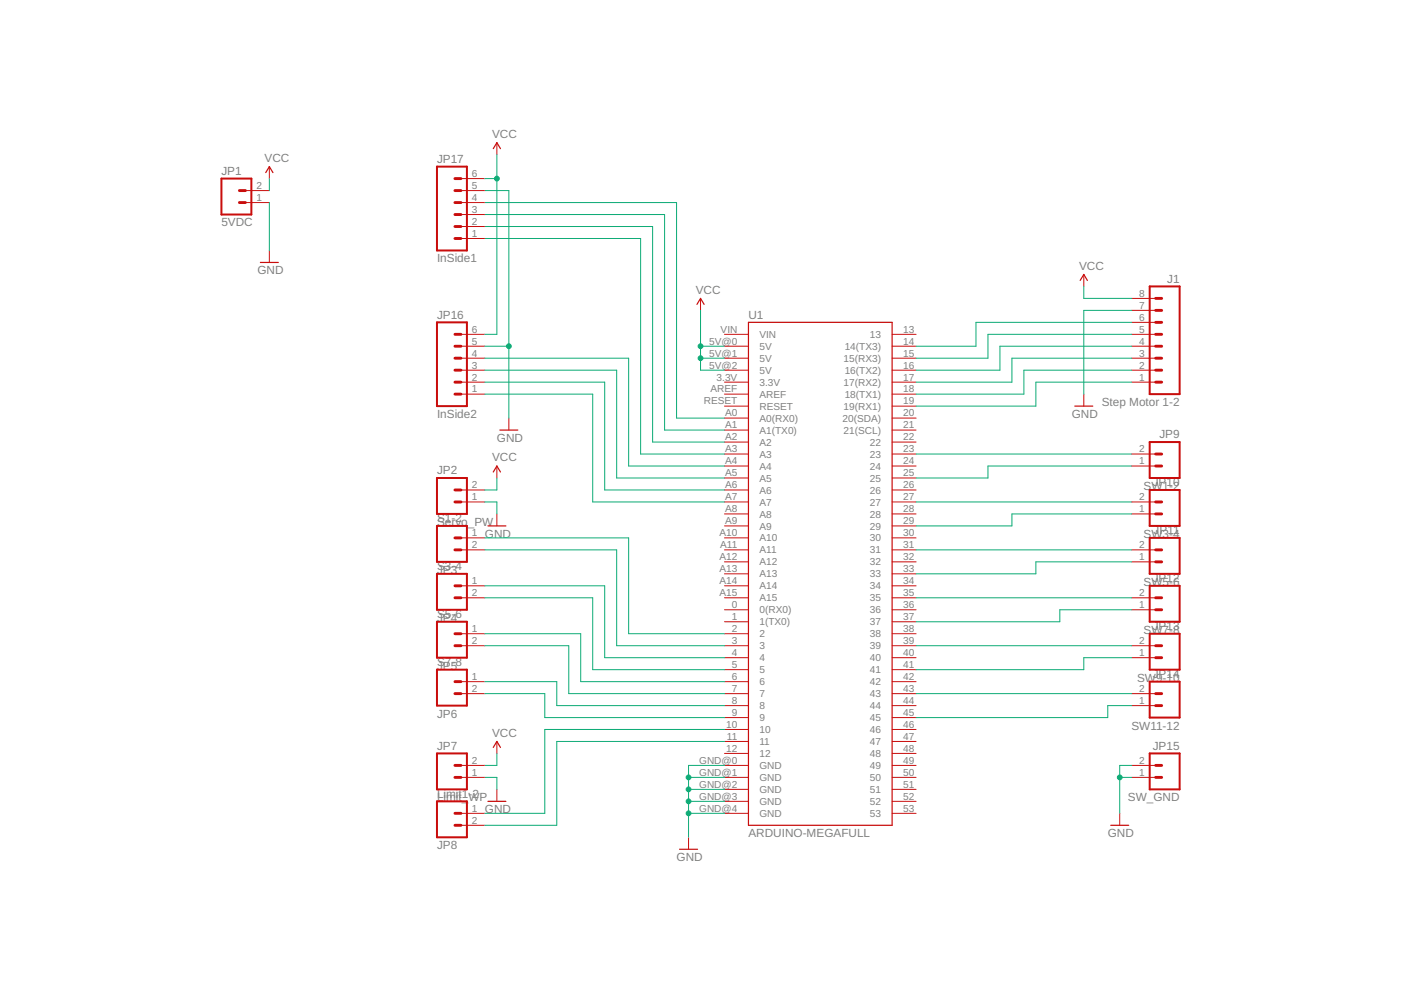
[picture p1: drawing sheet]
<svg xmlns="http://www.w3.org/2000/svg" width="297mm" height="210mm" viewBox="0 0 297 210" stroke-linecap="round" stroke-linejoin="round" font-family="sans-serif">
<g fill="none" stroke="#c90d0c" stroke-width=".25">
<path d="M56.3 36.6l.8-1.3 .8 1.3M104.6 31.5l.7-1.3 .8 1.3M55.2 55.6h3.8M229 59.5l.8-1.3 .7 1.3M147.8 64.5l.7-1.2 .8 1.2M158.7 68.3h30.4v106.7h-30.4zM106 91.2h3.8M227.9 86.1h3.8M103.4 111.5h3.9M104.6 100.1l.7-1.3 .8 1.3M104.6 158.5l.7-1.3 .8 1.3M103.4 169.9h3.9"/>
<path d="M235.5 175h3.8M144.1 180.1h3.8"/>
</g>
<g fill="none" stroke="#c90d0c" stroke-width=".21">
<path d="M57.1 35.3v2.6M97.7 37.9h5.1M105.3 30.2v2.6M52 42.9h5.1M52 40.4h5.1M57.1 53.1v2.5M97.7 42.9h5.1M97.7 40.4h5.1M97.7 50.6h5.1M97.7 48h5.1M97.7 45.5h5.1M229.8 58.2v2.5"/>
<path d="M97.7 73.4h5.1M97.7 75.9h5.1M97.7 78.5h5.1M97.7 70.9h5.1M148.5 63.3v2.5M153.6 73.4h5.1M153.6 75.9h5.1M153.6 78.5h5.1M153.6 70.9h5.1M189.1 73.4h5.1M189.1 75.9h5.1M189.1 78.5h5.1"/>
<path d="M189.1 70.9h5.1M239.9 73.4h5.1M239.9 75.9h5.1M239.9 78.5h5.1M239.9 70.9h5.1M239.9 68.3h5.1M239.9 65.8h5.1M239.9 63.3h5.1M97.7 81h5.1M97.7 83.6h5.1M105.3 98.8v2.5M107.9 88.6v2.6"/>
<path d="M153.6 86.1h5.1M153.6 88.6h5.1M153.6 91.2h5.1M153.6 93.7h5.1M153.6 96.3h5.1M153.6 98.8h5.1M153.6 81h5.1M153.6 83.6h5.1M189.1 86.1h5.1M189.1 88.6h5.1M189.1 91.2h5.1M189.1 93.7h5.1"/>
<path d="M189.1 96.3h5.1M189.1 98.8h5.1M189.1 81h5.1M189.1 83.6h5.1M229.8 83.6v2.5M239.9 96.3h5.1M239.9 98.8h5.1M239.9 81h5.1M97.7 103.9h5.1M97.7 106.4h5.1M97.7 114h5.1M97.7 116.6h5.1"/>
<path d="M105.3 109v2.5M153.6 101.3h5.1M153.6 103.9h5.1M153.6 106.4h5.1M153.6 109h5.1M153.6 111.5h5.1M153.6 114h5.1M153.6 116.6h5.1M153.6 119.1h5.1M189.1 101.3h5.1M189.1 103.9h5.1M189.1 106.4h5.1"/>
<path d="M189.1 109h5.1M189.1 111.5h5.1M189.1 114h5.1M189.1 116.6h5.1M189.1 119.1h5.1M239.9 106.4h5.1M239.9 109h5.1M239.9 116.6h5.1M239.9 119.1h5.1M97.7 124.2h5.1M97.7 126.7h5.1M97.7 134.4h5.1"/>
<path d="M97.7 136.9h5.1M153.6 121.7h5.1M153.6 124.2h5.1M153.6 126.7h5.1M153.6 131.8h5.1M153.6 134.4h5.1M153.6 136.9h5.1M153.6 139.4h5.1M153.6 129.3h5.1M189.1 121.7h5.1M189.1 124.2h5.1M189.1 126.7h5.1"/>
<path d="M189.1 131.8h5.1M189.1 134.4h5.1M189.1 136.9h5.1M189.1 139.4h5.1M189.1 129.3h5.1M239.9 126.7h5.1M239.9 136.9h5.1M239.9 139.4h5.1M239.9 129.3h5.1M97.7 144.5h5.1M97.7 147.1h5.1M105.3 157.2v2.5"/>
<path d="M153.6 142h5.1M153.6 144.5h5.1M153.6 147.1h5.1M153.6 149.6h5.1M153.6 152.1h5.1M153.6 154.7h5.1M153.6 157.2h5.1M153.6 159.7h5.1M189.1 142h5.1M189.1 144.5h5.1M189.1 147.1h5.1M189.1 149.6h5.1"/>
<path d="M189.1 152.1h5.1M189.1 154.7h5.1M189.1 157.2h5.1M189.1 159.7h5.1M239.9 147.1h5.1M239.9 149.6h5.1M97.7 172.4h5.1M97.7 162.3h5.1M97.7 164.8h5.1M97.7 175h5.1M105.3 167.4v2.5M146 177.5v2.6"/>
<path d="M153.6 172.4h5.1M153.6 162.3h5.1M153.6 164.8h5.1M153.6 167.4h5.1M153.6 169.9h5.1M189.1 172.4h5.1M189.1 162.3h5.1M189.1 164.8h5.1M189.1 167.4h5.1M189.1 169.9h5.1M237.4 172.4v2.6M239.9 162.3h5.1"/>
<path d="M239.9 164.8h5.1"/>
</g>
<g fill="none" stroke="#c90d0c" stroke-width=".42">
<path d="M46.9 37.9h6.4v7.6h-6.4zM92.6 35.3h6.4v17.8h-6.4zM92.6 68.3h6.4v17.8h-6.4zM243.8 60.7h6.3v22.9h-6.3zM243.8 93.7h6.3v7.6h-6.3zM92.6 101.3h6.4v7.7h-6.4zM92.6 111.5h6.4v7.6h-6.4zM243.8 103.9h6.3v7.6h-6.3zM243.8 114h6.3v7.7h-6.3zM92.6 121.7h6.4v7.6h-6.4zM92.6 131.8h6.4v7.6h-6.4zM243.8 124.2h6.3v7.6h-6.3z"/>
<path d="M243.8 134.4h6.3v7.6h-6.3zM92.6 142h6.4v7.6h-6.4zM92.6 159.7h6.4v7.7h-6.4zM243.8 159.7h6.3v7.7h-6.3zM243.8 144.5h6.3v7.6h-6.3zM92.6 169.9h6.4v7.6h-6.4z"/>
</g>
<g fill="none" stroke="#c90d0c" stroke-width=".61">
<path d="M96.5 37.9h1.2M50.8 40.4h1.2M50.8 42.9h1.2M96.5 40.4h1.2M96.5 42.9h1.2M96.5 45.5h1.2M96.5 48h1.2M96.5 50.6h1.2M96.5 78.5h1.2M96.5 73.4h1.2M96.5 75.9h1.2M96.5 70.9h1.2"/>
<path d="M245 78.5h1.3M245 73.4h1.3M245 75.9h1.3M245 70.9h1.3M245 68.3h1.3M245 65.8h1.3M245 63.3h1.3M96.5 81h1.2M96.5 83.6h1.2M245 96.3h1.3M245 98.8h1.3M245 81h1.3"/>
<path d="M96.5 103.9h1.2M96.5 106.4h1.2M96.5 116.6h1.2M96.5 114h1.2M245 106.4h1.3M245 116.6h1.3M245 109h1.3M245 119.1h1.3M96.5 126.7h1.2M96.5 124.2h1.2M96.5 136.9h1.2M96.5 134.4h1.2"/>
<path d="M245 126.7h1.3M245 136.9h1.3M245 129.3h1.3M245 139.4h1.3M96.5 147.1h1.2M96.5 144.5h1.2M245 147.1h1.3M245 149.6h1.3M96.5 162.3h1.2M96.5 164.8h1.2M96.5 175h1.2M96.5 172.4h1.2"/>
<path d="M245 162.3h1.3M245 164.8h1.3"/>
</g>
<g fill="none" stroke="#0dab76" stroke-width=".21">
<path d="M57.1 37.9v2.5M102.8 37.9h2.5M105.3 32.8v38.1h-2.5M57.1 42.9v10.2M102.8 40.4h5.1v48.2M102.8 50.6h33v45.7h17.8M102.8 42.9h40.6v45.7h10.2M102.8 45.5h38.1v45.7h12.7M102.8 48h35.6v45.7h15.2M102.8 78.5h27.9v22.8h22.9M102.8 75.9h30.5v22.9h20.3M102.8 73.4h5.1"/>
<path d="M148.5 65.8v12.7h5.1M148.5 75.9h5.1M148.5 73.4h5.1M229.8 60.7v2.6h10.1M239.9 73.4h-27.9v5.1h-17.8M239.9 78.5h-22.8v5.1h-22.9M239.9 70.9h-30.4v5h-15.3M239.9 75.9h-25.4v5.1h-20.3M239.9 68.3h-33v5.1h-12.7M239.9 65.8h-10.1v17.8M102.8 81h25.4v22.9h25.4M102.8 83.6h22.9v22.8h27.9"/>
<path d="M194.2 96.3h45.7M239.9 98.8h-30.4v2.5h-15.3M239.9 81h-20.3v5.1h-25.4M102.8 106.4h2.5v2.6M102.8 114h30.5v20.4h20.3M102.8 116.6h27.9v20.3h22.9M105.3 101.3v2.6h-2.5M194.2 106.4h45.7M194.2 116.6h45.7M239.9 109h-25.4v2.5h-20.3M239.9 119.1h-20.3v2.6h-25.4M102.8 134.4h20.3v10.1h30.5"/>
<path d="M102.8 136.9h17.8v10.2h33M102.8 124.2h25.4v15.2h25.4M102.8 126.7h22.9v15.3h27.9M194.2 136.9h45.7M194.2 126.7h45.7M239.9 139.4h-10.1v2.6h-35.6M239.9 129.3h-15.2v2.5h-30.5M102.8 144.5h15.2v5.1h35.6M102.8 147.1h12.7v5h38.1M105.3 159.7v2.6h-2.5M153.6 154.7h-38.1v17.7h-12.7M153.6 157.2h-35.6v17.8h-15.2"/>
<path d="M194.2 147.1h45.7M239.9 149.6h-5v2.5h-40.7M102.8 164.8h2.5v2.6M146 164.8h7.6M146 167.4h7.6M146 169.9h7.6M146 172.4h7.6M153.6 162.3h-7.6v15.2M237.4 164.8h2.5M239.9 162.3h-2.5v10.1"/>
</g>
<g fill="#0dab76" stroke="#0dab76" stroke-width=".21">
<circle cx="148.5" cy="75.9" r=".51"/>
<circle cx="148.5" cy="73.4" r=".51"/>
<circle cx="105.3" cy="37.9" r=".51"/>
<circle cx="146" cy="164.8" r=".51"/>
<circle cx="146" cy="167.4" r=".51"/>
<circle cx="146" cy="169.9" r=".51"/>
<circle cx="146" cy="172.4" r=".51"/>
<circle cx="237.4" cy="164.8" r=".51"/>
<circle cx="107.9" cy="73.4" r=".51"/>
</g>
<g font-size="2.5" fill="#808080">
<text x="104.3" y="29.2">VCC</text>
<text x="56.1" y="34.3">VCC</text>
<text x="92.7" y="34.6">JP17</text>
<text x="46.9" y="37.1">JP1</text>
<text x="46.9" y="48">5VDC</text>
<text x="54.6" y="58.2">GND</text>
<text x="92.7" y="55.6">InSide1</text>
<text x="228.8" y="57.2">VCC</text>
<text x="247.5" y="60">J1</text>
<text x="147.5" y="62.2">VCC</text>
<text x="92.7" y="67.6">JP16</text>
<text x="158.7" y="67.6">U1</text>
<text x="92.7" y="88.7">InSide2</text>
<text x="227.2" y="88.7">GND</text>
<text x="233.6" y="86.1">Step Motor 1-2</text>
<text x="105.4" y="93.7">GND</text>
<text x="245.8" y="93">JP9</text>
<text x="92.7" y="100.6">JP2</text>
<text x="104.3" y="97.8">VCC</text>
<text x="242.5" y="103.9">S</text>
<text x="244.1" y="103.9">W1-2</text>
<text x="244.4" y="103.1">JP10</text>
<text x="92.7" y="111.5">Servo</text>
<text x="92.7" y="110.7">S1-2</text>
<text x="99.2" y="111.5">_PW</text>
<text x="244.6" y="113.3">JP11</text>
<text x="102.8" y="114">GND</text>
<text x="242.5" y="114">SW3-4</text>
<text x="92.7" y="120.9">S3-4</text>
<text x="92.7" y="121.7">JP3</text>
<text x="242.5" y="124.2">SW5-6</text>
<text x="244.4" y="123.4">JP12</text>
<text x="92.7" y="131.1">S5-6</text>
<text x="92.7" y="131.8">JP4</text>
<text x="242.5" y="134.4">SW7-8</text>
<text x="244.4" y="133.6">JP13</text>
<text x="92.7" y="141.2">S7-8</text>
<text x="92.7" y="142">JP5</text>
<text x="244.4" y="143.8">JP14</text>
<text x="241.1" y="144.5">SW9-10</text>
<text x="92.7" y="152.1">JP6</text>
<text x="239.9" y="154.7">SW11-12</text>
<text x="92.7" y="159">JP7</text>
<text x="104.3" y="156.2">VCC</text>
<text x="244.4" y="159">JP15</text>
<text x="92.7" y="169.9">Limit_</text>
<text x="92.7" y="169.1">Limit1-2</text>
<text x="99.3" y="169.9">WP</text>
<text x="102.8" y="172.5">GND</text>
<text x="239.1" y="169.9">SW_GND</text>
<text x="158.7" y="177.5">ARDUINO-MEGAFULL</text>
<text x="234.9" y="177.5">GND</text>
<text x="92.7" y="180.1">JP8</text>
<text x="143.4" y="182.6">GND</text>
</g>
<g font-size="2.1" fill="#808080">
<text x="54.4" y="40">2</text>
<text x="100.1" y="40">5</text>
<text x="100.1" y="37.5">6</text>
<text x="54.4" y="42.6">1</text>
<text x="100.1" y="47.7">2</text>
<text x="100.1" y="45.1">3</text>
<text x="100.1" y="42.6">4</text>
<text x="100.1" y="50.2">1</text>
<text x="241.5" y="65.4">7</text>
<text x="241.5" y="62.9">8</text>
<text x="100.1" y="70.5">6</text>
<text x="152.8" y="70.5">VIN</text>
<text x="161" y="71.6">VIN</text>
<text x="184.4" y="71.6">13</text>
<text x="191.5" y="70.5">13</text>
<text x="241.5" y="70.5">5</text>
<text x="241.5" y="68">6</text>
<text x="100.1" y="75.6">4</text>
<text x="100.1" y="73.1">5</text>
<text x="150.4" y="73.1">5V@0</text>
<text x="150.4" y="75.6">5V@1</text>
<text x="161" y="74.2">5V</text>
<text x="161" y="76.7">5V</text>
<text x="178.9" y="76.7">15(RX3)</text>
<text x="179.1" y="74.2">14(TX3)</text>
<text x="191.5" y="75.6">15</text>
<text x="191.5" y="73.1">14</text>
<text x="241.5" y="75.6">3</text>
<text x="241.5" y="73.1">4</text>
<text x="100.1" y="83.2">1</text>
<text x="100.1" y="80.7">2</text>
<text x="100.1" y="78.1">3</text>
<text x="150.4" y="78.1">5V@2</text>
<text x="150.7" y="83.2">AREF</text>
<text x="151.9" y="80.7">3.3V</text>
<text x="161" y="79.3">5V</text>
<text x="161" y="81.8">3.3V</text>
<text x="178.9" y="81.8">17(RX2)</text>
<text x="179.1" y="79.3">16(TX2)</text>
<text x="191.5" y="78.1">16</text>
<text x="191.5" y="80.7">17</text>
<text x="191.5" y="83.2">18</text>
<text x="241.5" y="80.7">1</text>
<text x="241.5" y="78.1">2</text>
<text x="149.2" y="85.8">RESET</text>
<text x="153.7" y="88.3">A0</text>
<text x="161" y="86.9">RESET</text>
<text x="161" y="89.4">A0(RX0)</text>
<text x="161" y="84.3">AREF</text>
<text x="178.6" y="89.4">20(SDA)</text>
<text x="178.9" y="86.9">19(RX1)</text>
<text x="179.1" y="84.3">18(TX1)</text>
<text x="191.5" y="88.3">20</text>
<text x="191.5" y="85.8">19</text>
<text x="153.7" y="90.8">A1</text>
<text x="153.7" y="93.4">A2</text>
<text x="153.7" y="95.9">A3</text>
<text x="161" y="92">A1(TX0)</text>
<text x="161" y="94.5">A2</text>
<text x="178.9" y="92">21(SCL)</text>
<text x="184.4" y="94.5">22</text>
<text x="191.5" y="93.4">22</text>
<text x="191.5" y="95.9">23</text>
<text x="191.5" y="90.8">21</text>
<text x="241.5" y="95.9">2</text>
<text x="153.7" y="98.5">A4</text>
<text x="153.7" y="101">A5</text>
<text x="161" y="97">A3</text>
<text x="161" y="99.6">A4</text>
<text x="184.4" y="97">23</text>
<text x="184.4" y="99.6">24</text>
<text x="191.5" y="98.5">24</text>
<text x="191.5" y="101">25</text>
<text x="241.5" y="98.5">1</text>
<text x="100.1" y="106.1">1</text>
<text x="100.1" y="103.5">2</text>
<text x="153.7" y="103.5">A6</text>
<text x="153.7" y="106.1">A7</text>
<text x="161" y="102.1">A5</text>
<text x="161" y="104.7">A6</text>
<text x="161" y="107.2">A7</text>
<text x="184.4" y="102.1">25</text>
<text x="184.4" y="104.7">26</text>
<text x="184.4" y="107.2">27</text>
<text x="191.5" y="103.5">26</text>
<text x="191.5" y="106.1">27</text>
<text x="241.5" y="106.1">2</text>
<text x="100.1" y="113.7">1</text>
<text x="152.5" y="113.7">A10</text>
<text x="153.7" y="108.6">A8</text>
<text x="153.7" y="111.2">A9</text>
<text x="161" y="109.7">A8</text>
<text x="161" y="112.3">A9</text>
<text x="184.4" y="109.7">28</text>
<text x="184.4" y="112.3">29</text>
<text x="191.5" y="108.6">28</text>
<text x="191.5" y="111.2">29</text>
<text x="191.5" y="113.7">30</text>
<text x="241.5" y="108.6">1</text>
<text x="100.1" y="116.2">2</text>
<text x="152.5" y="118.8">A12</text>
<text x="152.7" y="116.2">A11</text>
<text x="161" y="114.8">A10</text>
<text x="161" y="117.3">A11</text>
<text x="161" y="119.9">A12</text>
<text x="184.4" y="114.8">30</text>
<text x="184.4" y="117.3">31</text>
<text x="184.4" y="119.9">32</text>
<text x="191.5" y="116.2">31</text>
<text x="191.5" y="118.8">32</text>
<text x="241.5" y="118.8">1</text>
<text x="241.5" y="116.2">2</text>
<text x="100.1" y="123.8">1</text>
<text x="152.5" y="121.3">A13</text>
<text x="152.5" y="123.8">A14</text>
<text x="161" y="122.4">A13</text>
<text x="161" y="125">A14</text>
<text x="184.4" y="122.4">33</text>
<text x="184.4" y="125">34</text>
<text x="191.5" y="121.3">33</text>
<text x="191.5" y="123.8">34</text>
<text x="100.1" y="126.4">2</text>
<text x="152.5" y="126.4">A15</text>
<text x="155.2" y="131.5">1</text>
<text x="155.2" y="128.9">0</text>
<text x="161" y="127.5">A15</text>
<text x="161" y="130">0(RX0)</text>
<text x="184.4" y="127.5">35</text>
<text x="184.4" y="130">36</text>
<text x="191.5" y="126.4">35</text>
<text x="191.5" y="128.9">36</text>
<text x="191.5" y="131.5">37</text>
<text x="241.5" y="128.9">1</text>
<text x="241.5" y="126.4">2</text>
<text x="100.1" y="134">1</text>
<text x="100.1" y="136.5">2</text>
<text x="155.2" y="134">2</text>
<text x="155.2" y="136.5">3</text>
<text x="161" y="132.6">1(TX0)</text>
<text x="161" y="135.1">2</text>
<text x="161" y="137.7">3</text>
<text x="184.4" y="132.6">37</text>
<text x="184.4" y="135.1">38</text>
<text x="184.4" y="137.7">39</text>
<text x="191.5" y="134">38</text>
<text x="191.5" y="136.5">39</text>
<text x="241.5" y="136.5">2</text>
<text x="155.2" y="139.1">4</text>
<text x="155.2" y="141.6">5</text>
<text x="161" y="140.2">4</text>
<text x="161" y="142.7">5</text>
<text x="184.4" y="140.2">40</text>
<text x="184.4" y="142.7">41</text>
<text x="191.5" y="139.1">40</text>
<text x="191.5" y="141.6">41</text>
<text x="241.5" y="139.1">1</text>
<text x="100.1" y="144.2">1</text>
<text x="100.1" y="146.7">2</text>
<text x="155.2" y="144.2">6</text>
<text x="155.2" y="146.7">7</text>
<text x="155.2" y="149.2">8</text>
<text x="161" y="145.3">6</text>
<text x="161" y="147.8">7</text>
<text x="184.4" y="145.3">42</text>
<text x="184.4" y="147.8">43</text>
<text x="191.5" y="144.2">42</text>
<text x="191.5" y="146.7">43</text>
<text x="191.5" y="149.2">44</text>
<text x="241.5" y="149.2">1</text>
<text x="241.5" y="146.7">2</text>
<text x="154" y="154.3">10</text>
<text x="155.2" y="151.8">9</text>
<text x="161" y="150.4">8</text>
<text x="161" y="152.9">9</text>
<text x="161" y="155.4">10</text>
<text x="184.4" y="150.4">44</text>
<text x="184.4" y="152.9">45</text>
<text x="184.4" y="155.4">46</text>
<text x="191.5" y="151.8">45</text>
<text x="191.5" y="154.3">46</text>
<text x="100.1" y="161.9">2</text>
<text x="148.2" y="161.9">GND@0</text>
<text x="154" y="159.4">12</text>
<text x="154.1" y="156.9">11</text>
<text x="161" y="158">11</text>
<text x="161" y="160.5">12</text>
<text x="184.4" y="158">47</text>
<text x="184.4" y="160.5">48</text>
<text x="191.5" y="156.9">47</text>
<text x="191.5" y="159.4">48</text>
<text x="191.5" y="161.9">49</text>
<text x="241.5" y="161.9">2</text>
<text x="100.1" y="164.5">1</text>
<text x="148.2" y="164.5">GND@1</text>
<text x="148.2" y="167">GND@2</text>
<text x="161" y="163.1">GND</text>
<text x="161" y="165.6">GND</text>
<text x="184.4" y="165.6">50</text>
<text x="184.4" y="163.1">49</text>
<text x="191.5" y="167">51</text>
<text x="191.5" y="164.5">50</text>
<text x="241.5" y="164.5">1</text>
<text x="100.1" y="172.1">1</text>
<text x="148.2" y="172.1">GND@4</text>
<text x="148.2" y="169.6">GND@3</text>
<text x="161" y="173.2">GND</text>
<text x="161" y="168.1">GND</text>
<text x="161" y="170.7">GND</text>
<text x="184.4" y="173.2">53</text>
<text x="184.4" y="170.7">52</text>
<text x="184.4" y="168.1">51</text>
<text x="191.5" y="172.1">53</text>
<text x="191.5" y="169.6">52</text>
<text x="100.1" y="174.6">2</text>
</g>
</svg>
